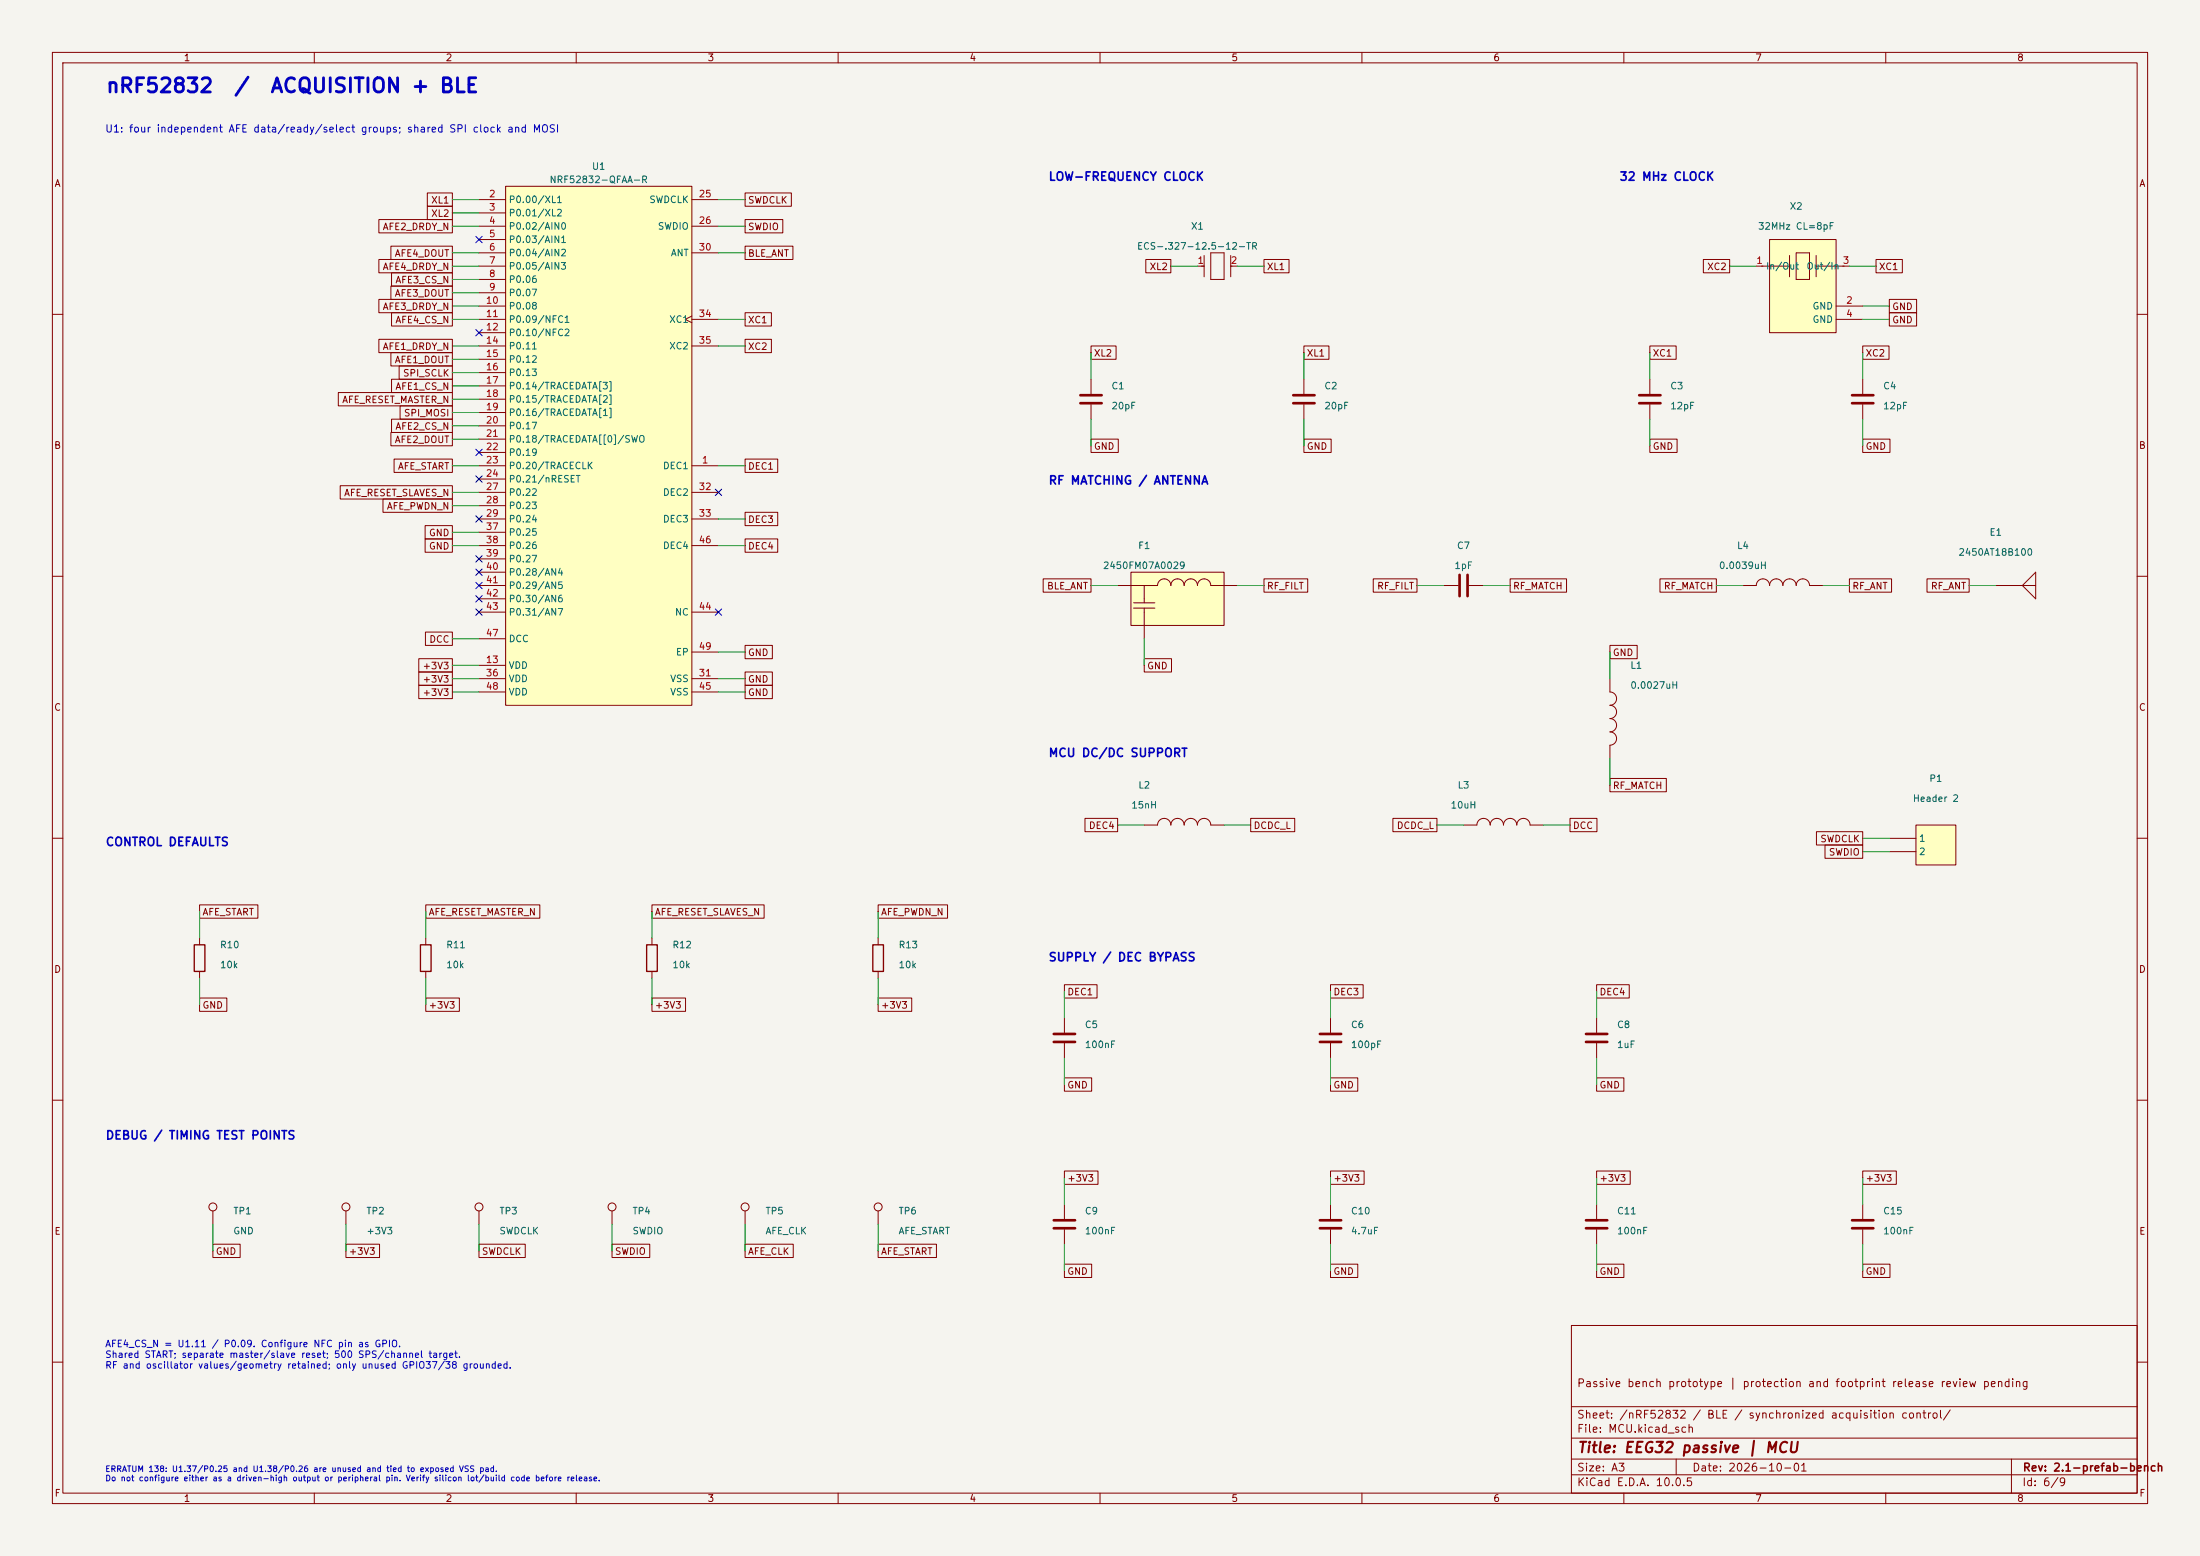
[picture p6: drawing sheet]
<svg xmlns="http://www.w3.org/2000/svg" width="420mm" height="297mm" viewBox="0 0 420 297" stroke-linecap="round" stroke-linejoin="round" font-family="sans-serif">
<path d="M0 0h420v297h-420z" fill="#f5f4ef" stroke="#f5f4ef" stroke-width=".19"/>
<g fill="none" stroke="#840000" stroke-width=".19">
<path d="M10 10h400v277h-400zM12 12h396v273h-396zM60 10v2M110 10v2M160 10v2M210 10v2M260 10v2M310 10v2M360 10v2M10 60h2M408 60h2M10 110h2"/>
<path d="M332.7 111.8h2.6a1.27 1.27 0 0 1 1.2-1.3 1.27 1.27 0 0 1 1.3 1.3 1.27 1.27 0 0 1 1.3-1.3 1.27 1.27 0 0 1 1.3 1.3 1.27 1.27 0 0 1 1.2-1.3 1.27 1.27 0 0 1 1.3 1.3 1.27 1.27 0 0 1 1.3-1.3 1.27 1.27 0 0 1 1.2 1.3h2.6M408 110h2M10 160h2M408 160h2M167.6 179.1v1.2M167.6 185.4v1.3M304.8 194.3v2.8M304.8 199.1v2.8M10 210h2M408 210h2M203.2 229.9v2.8M203.2 234.7v2.8"/>
<path d="M300 253h108v32h-108zM10 260h2M300 278.5h108M300 274.5h108M300 268.5h108M320 278.5v3M384 278.5v6.5M408 260h2M60 285v2M110 285v2M160 285v2M210 285v2"/>
<path d="M260 285v2M300 281.5h108M310 285v2M360 285v2"/>
</g>
<path d="M302.8 198.9h4M302.8 197.4h4M201.2 232.9h4M201.2 234.4h4" fill="none" stroke="#840000" stroke-width=".51"/>
<path d="M166.6 180.3h2.1v5.1h-2.1z" fill="none" stroke="#840000" stroke-width=".25"/>
<path d="M337.8 45.7h12.7v17.8h-12.7z" fill="#ffffc2"/>
<g fill="none" stroke="#840000" stroke-width=".19">
<path d="M228.6 50.8h1.3M229.9 48.8v4M231.1 48.3h2.6v5h-2.6zM234.9 50.8h1.3M234.9 48.8v4M335.3 50.8h6.3M341.6 48.8v4M342.9 48.3h2.5v5h-2.5zM346.7 50.8h6.4M346.7 48.8v4M350.5 58.4h5.1M208.3 72.4v2.8"/>
<path d="M208.3 77.2v2.8M350.5 61h5.1M307.3 129.5v2.6a1.27 1.27 0 0 1 1.3 1.3 1.27 1.27 0 0 1-1.3 1.2 1.27 1.27 0 0 1 1.3 1.3 1.27 1.27 0 0 1-1.3 1.3 1.27 1.27 0 0 1 1.3 1.2 1.27 1.27 0 0 1-1.3 1.3 1.27 1.27 0 0 1 1.3 1.3 1.27 1.27 0 0 1-1.3 1.2v2.6M279.4 157.5h2.5a1.27 1.27 0 0 1 1.3-1.3 1.27 1.27 0 0 1 1.3 1.3 1.27 1.27 0 0 1 1.2-1.3 1.27 1.27 0 0 1 1.3 1.3 1.27 1.27 0 0 1 1.3-1.3 1.27 1.27 0 0 1 1.3 1.3 1.27 1.27 0 0 1 1.2-1.3 1.27 1.27 0 0 1 1.3 1.3h2.5M81.3 179.1v1.2M81.3 185.4v1.3M203.2 194.3v2.8M203.2 199.1v2.8M66 231.1v2.6M91.4 231.1v2.6M142.2 231.1v2.6M167.6 231.1v2.6"/>
<path d="M254 229.9v2.8M254 234.7v2.8M355.6 229.9v2.8M355.6 234.7v2.8"/>
<circle cx="66" cy="230.4" r=".76"/>
<circle cx="91.4" cy="230.4" r=".76"/>
<circle cx="142.2" cy="230.4" r=".76"/>
<circle cx="167.6" cy="230.4" r=".76"/>
</g>
<path d="M337.8 45.7h12.7v17.8h-12.7z" fill="none" stroke="#800000" stroke-width=".19"/>
<path d="M206.2 77h4.1M206.2 75.4h4.1M201.2 197.4h4M201.2 198.9h4M252 232.9h4M252 234.4h4M353.6 232.9h4M353.6 234.4h4" fill="none" stroke="#840000" stroke-width=".51"/>
<path d="M80.3 180.3h2v5.1h-2z" fill="none" stroke="#840000" stroke-width=".25"/>
<path d="M215.9 109.2h17.8v10.2h-17.8z" fill="#ffffc2"/>
<path d="M355.6 72.4v2.8M355.6 77.2v2.8M213.4 111.8h7.6h-2.6v3.3M216.4 116.1h4.1M216.4 115.1h4.1M218.4 116.1v5.8M221 111.8a1.27 1.27 0 0 1 1.2-1.3 1.27 1.27 0 0 1 1.3 1.3 1.27 1.27 0 0 1 1.3-1.3 1.27 1.27 0 0 1 1.3 1.3 1.27 1.27 0 0 1 1.2-1.3 1.27 1.27 0 0 1 1.3 1.3 1.27 1.27 0 0 1 1.3-1.3 1.27 1.27 0 0 1 1.2 1.3h5.1M381 111.8h7.6M388.6 109.2v5.1l-2.5-2.5zM124.5 179.1v1.2M124.5 185.4v1.3" fill="none" stroke="#840000" stroke-width=".19"/>
<path d="M215.9 109.2h17.8v10.2h-17.8z" fill="none" stroke="#800000" stroke-width=".19"/>
<path d="M353.6 77h4M353.6 75.4h4" fill="none" stroke="#840000" stroke-width=".51"/>
<path d="M123.4 180.3h2.1v5.1h-2.1z" fill="none" stroke="#840000" stroke-width=".25"/>
<path d="M365.8 157.5h7.6v7.6h-7.6z" fill="#ffffc2"/>
<path d="M365.8 157.5h7.6v7.6h-7.6z" fill="none" stroke="#800000" stroke-width=".19"/>
<g fill="none" stroke="#840000" stroke-width=".19">
<path d="M248.9 72.4v2.8M248.9 77.2v2.8M315 72.4v2.8M315 77.2v2.8M275.6 111.8h2.8M280.4 111.8h2.8M360.7 160h5.1M360.7 162.6h5.1M40.6 231.1v2.6M116.8 231.1v2.6M304.8 229.9v2.8M304.8 234.7v2.8"/>
<circle cx="40.6" cy="230.4" r=".76"/>
<circle cx="116.8" cy="230.4" r=".76"/>
</g>
<path d="M246.9 77h4.1M246.9 75.4h4.1M312.9 77h4.1M312.9 75.4h4.1M278.6 109.7v4.1M280.2 109.7v4.1M302.8 232.9h4M302.8 234.4h4" fill="none" stroke="#840000" stroke-width=".51"/>
<path d="M96.5 35.6h35.6v99h-35.6z" fill="#ffffc2"/>
<path d="M96.5 35.6h35.6v99h-35.6z" fill="none" stroke="#800000" stroke-width=".19"/>
<g fill="none" stroke="#840000" stroke-width=".19">
<path d="M81.6 36.8h4.8v2.6h-4.8zM81.6 39.4h4.8v2.5h-4.8zM91.4 38.1h5.1M132.1 38.1h5.1M142.2 36.8h8.9v2.6h-8.9zM72.3 49.5h14.1v2.6h-14.1zM72.3 57.1h14.1v2.6h-14.1zM72.3 41.9h14.1v2.6h-14.1zM74.6 47h11.8v2.5h-11.8zM74.6 54.6h11.8v2.6h-11.8zM74.7 52.1h11.7v2.5h-11.7zM74.7 59.7h11.7v2.5h-11.7z"/>
<path d="M91.4 40.6h5.1M91.4 43.2h5.1M91.4 45.7h5.1M91.4 48.3h5.1M91.4 50.8h5.1M91.4 53.3h5.1M91.4 55.9h5.1M91.4 58.4h5.1M132.1 43.2h5.1M132.1 48.3h5.1M142.2 41.9h7.2v2.6h-7.2zM142.2 59.7h5.1v2.5h-5.1z"/>
<path d="M142.2 47h9.2v2.5h-9.2zM218.7 49.5h4.8v2.6h-4.8zM241.3 49.5h4.8v2.6h-4.8zM325.2 49.5h5v2.6h-5zM358.1 49.5h5.1v2.6h-5.1zM360.7 59.7h5.2v2.5h-5.2zM360.7 57.1h5.2v2.6h-5.2zM64.6 74.9h21.8v2.6h-21.8zM72.3 64.8h14.1v2.5h-14.1zM74.6 67.3h11.8v2.6h-11.8zM74.7 72.4h11.7v2.5h-11.7zM76.2 69.8h10.2v2.6h-10.2z"/>
<path d="M76.4 77.5h10v2.5h-10zM91.4 61h5.1M91.4 63.5h5.1M91.4 66h5.1M91.4 68.6h5.1M91.4 71.1h5.1M91.4 73.7h5.1M91.4 76.2h5.1M91.4 78.7h5.1M132.1 60.3l-1.3 .7 1.3 .6M132.1 61h5.1M132.1 66h5.1"/>
<path d="M142.2 64.8h5.1v2.5h-5.1zM208.3 66h4.8v2.6h-4.8zM248.9 66h4.8v2.6h-4.8zM315 66h5v2.6h-5zM355.6 66h5v2.6h-5zM64.9 92.7h21.5v2.6h-21.5zM73.1 95.2h13.3v2.6h-13.3zM74.6 82.5h11.8v2.6h-11.8zM74.7 80h11.7v2.6h-11.7zM75.2 87.6h11.2v2.6h-11.2zM91.4 88.9h5.1M91.4 81.3h5.1"/>
<path d="M91.4 83.8h5.1M91.4 86.4h5.1M91.4 91.4h5.1M91.4 94h5.1M91.4 96.5h5.1M91.4 99.1h5.1M132.1 88.9h5.1M132.1 94h5.1M132.1 99.1h5.1M142.2 87.6h6.3v2.6h-6.3zM142.2 97.8h6.3v2.5h-6.3zM208.3 83.8h5.2v2.6h-5.2z"/>
<path d="M248.9 83.8h5.2v2.6h-5.2zM315 83.8h5.2v2.6h-5.2zM355.6 83.8h5.2v2.6h-5.2zM81.2 100.3h5.2v2.6h-5.2zM81.2 102.9h5.2v2.5h-5.2zM91.4 101.6h5.1M91.4 104.1h5.1M91.4 106.7h5.1M91.4 109.2h5.1M91.4 111.8h5.1M91.4 114.3h5.1M91.4 116.8h5.1"/>
<path d="M132.1 104.1h5.1M132.1 116.8h5.1M142.2 102.9h6.3v2.5h-6.3zM199.1 110.5h9.2v2.5h-9.2zM241.3 110.5h8.3v2.5h-8.3zM262.2 110.5h8.3v2.5h-8.3zM288.3 110.5h10.8v2.5h-10.8zM316.9 110.5h10.8v2.5h-10.8zM353.1 110.5h8v2.5h-8zM367.9 110.5h8v2.5h-8zM79.9 125.7h6.5v2.6h-6.5zM79.9 128.3h6.5v2.5h-6.5z"/>
<path d="M79.9 130.8h6.5v2.6h-6.5zM81.2 120.6h5.2v2.6h-5.2zM91.4 127h5.1M91.4 129.5h5.1M91.4 132.1h5.1M91.4 121.9h5.1M132.1 129.5h5.1M132.1 132.1h5.1M132.1 124.5h5.1M142.2 123.2h5.2v2.5h-5.2zM142.2 128.3h5.2v2.5h-5.2zM142.2 130.8h5.2v2.6h-5.2z"/>
<path d="M218.4 125.7h5.2v2.6h-5.2zM307.3 123.2h5.2v2.5h-5.2zM207.1 156.2h6.3v2.6h-6.3zM218.4 157.5h2.6a1.27 1.27 0 0 1 1.2-1.3 1.27 1.27 0 0 1 1.3 1.3 1.27 1.27 0 0 1 1.3-1.3 1.27 1.27 0 0 1 1.3 1.3 1.27 1.27 0 0 1 1.2-1.3 1.27 1.27 0 0 1 1.3 1.3 1.27 1.27 0 0 1 1.3-1.3 1.27 1.27 0 0 1 1.2 1.3h2.6M238.8 156.2h8.4v2.6h-8.4zM265.9 156.2h8.4v2.6h-8.4zM299.7 156.2h5.2v2.6h-5.2zM307.3 148.6h10.8v2.5h-10.8zM346.8 158.7h8.8v2.6h-8.8zM38.1 172.7h11.1v2.6h-11.1zM38.1 179.1v1.2M81.3 172.7h21.8v2.6h-21.8z"/>
<path d="M124.5 172.7h21.4v2.6h-21.4zM167.6 172.7h13.3v2.6h-13.3zM348.4 161.3h7.2v2.5h-7.2zM38.1 190.5h5.2v2.5h-5.2zM38.1 185.4v1.3M81.3 190.5h6.4v2.5h-6.4zM124.5 190.5h6.4v2.5h-6.4zM167.6 190.5h6.5v2.5h-6.5zM203.2 188h6.2v2.5h-6.2zM254 188h6.2v2.5h-6.2zM254 194.3v2.8M254 199.1v2.8"/>
<path d="M304.8 188h6.2v2.5h-6.2zM203.2 205.7h5.2v2.6h-5.2zM254 205.7h5.2v2.6h-5.2zM304.8 205.7h5.2v2.6h-5.2zM40.6 237.5h5.2v2.5h-5.2zM66 237.5h6.5v2.5h-6.5zM91.4 237.5h8.9v2.5h-8.9zM116.8 237.5h7.2v2.5h-7.2zM142.2 237.5h9.2v2.5h-9.2zM167.6 237.5h11.2v2.5h-11.2zM203.2 223.5h6.4v2.6h-6.4zM254 223.5h6.4v2.6h-6.4z"/>
<path d="M304.8 223.5h6.4v2.6h-6.4zM355.6 223.5h6.4v2.6h-6.4zM203.2 241.3h5.2v2.5h-5.2zM254 241.3h5.2v2.5h-5.2zM304.8 241.3h5.2v2.5h-5.2zM355.6 241.3h5.2v2.5h-5.2z"/>
</g>
<path d="M37.1 180.3h2v5.1h-2z" fill="none" stroke="#840000" stroke-width=".25"/>
<path d="M252 197.4h4M252 198.9h4" fill="none" stroke="#840000" stroke-width=".51"/>
<g fill="none" stroke="#009600" stroke-width=".19">
<path d="M86.4 38.1h5M137.2 38.1h5M86.4 50.8h5M86.4 58.4h5M86.4 43.2h5M86.4 48.3h5M86.4 53.3h5M86.4 55.9h5M86.4 40.6h5M137.2 43.2h5M137.2 48.3h5M223.5 50.8h5.1"/>
<path d="M236.2 50.8h5.1M330.2 50.8h5.1M353.1 50.8h5M355.6 58.4h5.1M86.4 76.2h5M86.4 61h5M86.4 78.7h5M86.4 66h5M86.4 68.6h5M86.4 71.1h5M86.4 73.7h5M137.2 61h5"/>
<path d="M137.2 66h5M208.3 67.3v5.1M248.9 67.3v5.1M315 67.3v5.1M355.6 67.3v5.1M355.6 61h5.1M86.4 88.9h5M86.4 81.3h5M86.4 83.8h5M86.4 94h5M86.4 96.5h5M137.2 88.9h5"/>
<path d="M137.2 99.1h5M208.3 80v5.1M248.9 80v5.1M315 80v5.1M355.6 80v5.1M86.4 104.1h5M86.4 101.6h5M137.2 104.1h5M208.3 111.8h5.1M236.2 111.8h5.1M270.5 111.8h5.1M283.2 111.8h5.1"/>
<path d="M327.7 111.8h5M348 111.8h5.1M375.9 111.8h5.1M86.4 132.1h5M86.4 127h5M86.4 129.5h5M86.4 121.9h5M137.2 132.1h5M137.2 124.5h5M137.2 129.5h5M218.4 121.9v5.1M307.3 124.5v5"/>
<path d="M213.4 157.5h5M233.7 157.5h5.1M274.3 157.5h5.1M294.6 157.5h5.1M307.3 144.8v5.1M38.1 174v5.1M81.3 174v5.1M124.5 174v5.1M167.6 174v5.1M355.6 162.6h5.1M355.6 160h5.1M38.1 186.7v5.1"/>
<path d="M81.3 186.7v5.1M124.5 186.7v5.1M167.6 186.7v5.1M203.2 189.2v5.1M254 189.2v5.1M304.8 189.2v5.1M203.2 201.9v5.1M254 201.9v5.1M304.8 201.9v5.1M40.6 233.7v5.1M66 233.7v5.1M91.4 233.7v5.1"/>
<path d="M116.8 233.7v5.1M142.2 233.7v5.1M167.6 233.7v5.1M203.2 224.8v5.1M203.2 237.5v5.1M254 224.8v5.1M254 237.5v5.1M304.8 224.8v5.1M304.8 237.5v5.1M355.6 224.8v5.1M355.6 237.5v5.1"/>
</g>
<g fill="none" stroke="#000084" stroke-width=".19">
<path d="M90.8 45.1l1.2 1.2M92 45.1l-1.2 1.2M90.8 62.9l1.2 1.2M92 62.9l-1.2 1.2M90.8 85.8l1.2 1.2M90.8 90.8l1.2 1.2M90.8 98.5l1.2 1.2M92 85.8l-1.2 1.2M92 90.8l-1.2 1.2M92 98.5l-1.2 1.2M136.6 93.4l1.2 1.2M137.8 93.4l-1.2 1.2"/>
<path d="M90.8 106.1l1.2 1.2M90.8 108.6l1.2 1.2M90.8 111.2l1.2 1.2M90.8 113.7l1.2 1.2M90.8 116.2l1.2 1.2M92 106.1l-1.2 1.2M92 108.6l-1.2 1.2M92 111.2l-1.2 1.2M92 113.7l-1.2 1.2M92 116.2l-1.2 1.2M136.6 116.2l1.2 1.2M137.8 116.2l-1.2 1.2"/>
</g>
<g font-size="2.7" fill="#0000c2">
<text x="20.1" y="18.4">nRF52832</text>
<text x="44.5" y="18.4">/</text>
<text x="51.5" y="18.4">ACQUISITION + BLE</text>
</g>
<text font-size="2" fill="#840000" x="301" y="277.8">Title: EEG32 passive | MCU</text>
<g font-size="1.6" fill="#0000c2">
<text x="200.1" y="34.9">LOW-FREQUENCY CLOCK</text>
<text x="309.1" y="34.9">32 MHz CLOCK</text>
<text x="200.1" y="92.9">RF MATCHING / ANTENNA</text>
<text x="200.1" y="144.9">MCU DC/DC SUPPORT</text>
<text x="20.1" y="161.9">CONTROL DEFAULTS</text>
<text x="200.1" y="183.9">SUPPLY / DEC BYPASS</text>
<text x="20.1" y="217.9">DEBUG / TIMING TEST POINTS</text>
</g>
<g font-size="1.5" fill="#840000">
<text x="300.9" y="265.1">Passive bench prototype | protection and footprint release review pending</text>
<text x="300.9" y="273.8">File: MCU.kicad_sch</text>
<text x="300.9" y="271.1">Sheet: /nRF52832 / BLE / synchronized acquisition control/</text>
<text x="300.9" y="281.2">Size: A3</text>
<text x="322.9" y="281.2">Date: 2026-10-01</text>
<text x="386" y="281.2">Rev: 2.1-prefab-bench</text>
<text x="300.9" y="284">KiCad E.D.A. 10.0.5</text>
<text x="385.9" y="284">Id: 6/9</text>
</g>
<text font-size="1.4" fill="#0000c2" x="20" y="25.6">U1: four independent AFE data/ready/select groups; shared SPI clock and MOSI</text>
<g font-size="1.3" fill="#840000">
<text x="35" y="12">1</text>
<text x="85" y="12">2</text>
<text x="135" y="12">3</text>
<text x="185" y="12">4</text>
<text x="235" y="12">5</text>
<text x="285" y="12">6</text>
<text x="335" y="12">7</text>
<text x="385" y="12">8</text>
<text x="10.3" y="36">A</text>
<text x="408.3" y="36">A</text>
<text x="82.2" y="39.2">XL1</text>
<text x="82.2" y="41.7">XL2</text>
<text x="142.7" y="39.2">SWDCLK</text>
<text x="73" y="44.2">AFE2_DRDY_N</text>
<text x="142.7" y="44.2">SWDIO</text>
<text x="73" y="51.9">AFE4_DRDY_N</text>
<text x="75.3" y="49.3">AFE4_DOUT</text>
<text x="142.7" y="49.3">BLE_ANT</text>
<text x="219.4" y="51.9">XL2</text>
<text x="241.7" y="51.9">XL1</text>
<text x="325.8" y="51.9">XC2</text>
<text x="358.6" y="51.9">XC1</text>
<text x="73" y="59.5">AFE3_DRDY_N</text>
<text x="75.3" y="56.9">AFE3_DOUT</text>
<text x="75.4" y="54.4">AFE3_CS_N</text>
<text x="361.1" y="59.5">GND</text>
<text x="75.4" y="62">AFE4_CS_N</text>
<text x="142.7" y="62">XC1</text>
<text x="361.1" y="62">GND</text>
<text x="73" y="67.1">AFE1_DRDY_N</text>
<text x="75.3" y="69.6">AFE1_DOUT</text>
<text x="142.7" y="67.1">XC2</text>
<text x="208.7" y="68.4">XL2</text>
<text x="249.4" y="68.4">XL1</text>
<text x="315.4" y="68.4">XC1</text>
<text x="356" y="68.4">XC2</text>
<text x="65.2" y="77.3">AFE_RESET_MASTER_N</text>
<text x="75.4" y="74.7">AFE1_CS_N</text>
<text x="76.8" y="72.2">SPI_SCLK</text>
<text x="75.4" y="82.3">AFE2_CS_N</text>
<text x="77" y="79.8">SPI_MOSI</text>
<text x="10.2" y="86">B</text>
<text x="75.3" y="84.9">AFE2_DOUT</text>
<text x="75.9" y="90">AFE_START</text>
<text x="142.7" y="90">DEC1</text>
<text x="208.7" y="86.1">GND</text>
<text x="249.4" y="86.1">GND</text>
<text x="315.4" y="86.1">GND</text>
<text x="356" y="86.1">GND</text>
<text x="408.2" y="86">B</text>
<text x="65.6" y="95">AFE_RESET_SLAVES_N</text>
<text x="73.7" y="97.6">AFE_PWDN_N</text>
<text x="142.7" y="100.1">DEC3</text>
<text x="81.8" y="102.7">GND</text>
<text x="81.8" y="105.2">GND</text>
<text x="142.7" y="105.2">DEC4</text>
<text x="199.8" y="112.8">BLE_ANT</text>
<text x="241.7" y="112.8">RF_FILT</text>
<text x="262.8" y="112.8">RF_FILT</text>
<text x="288.7" y="112.8">RF_MATCH</text>
<text x="317.5" y="112.8">RF_MATCH</text>
<text x="353.5" y="112.8">RF_ANT</text>
<text x="368.5" y="112.8">RF_ANT</text>
<text x="81.8" y="123">DCC</text>
<text x="142.7" y="125.5">GND</text>
<text x="307.8" y="125.5">GND</text>
<text x="80.6" y="128.1">+3V3</text>
<text x="80.6" y="130.6">+3V3</text>
<text x="142.7" y="130.6">GND</text>
<text x="218.9" y="128.1">GND</text>
<text x="10.2" y="136">C</text>
<text x="80.6" y="133.1">+3V3</text>
<text x="142.7" y="133.1">GND</text>
<text x="408.2" y="136">C</text>
<text x="307.8" y="150.9">RF_MATCH</text>
<text x="207.8" y="158.5">DEC4</text>
<text x="239.2" y="158.5">DCDC_L</text>
<text x="266.5" y="158.5">DCDC_L</text>
<text x="300.2" y="158.5">DCC</text>
<text x="347.4" y="161.1">SWDCLK</text>
<text x="349" y="163.6">SWDIO</text>
<text x="38.5" y="175">AFE_START</text>
<text x="81.7" y="175">AFE_RESET_MASTER_N</text>
<text x="124.9" y="175">AFE_RESET_SLAVES_N</text>
<text x="168.1" y="175">AFE_PWDN_N</text>
<text x="10.2" y="186">D</text>
<text x="408.2" y="186">D</text>
<text x="203.6" y="190.3">DEC1</text>
<text x="254.4" y="190.3">DEC3</text>
<text x="305.2" y="190.3">DEC4</text>
<text x="38.5" y="192.8">GND</text>
<text x="81.7" y="192.8">+3V3</text>
<text x="124.9" y="192.8">+3V3</text>
<text x="168.1" y="192.8">+3V3</text>
<text x="203.6" y="208.1">GND</text>
<text x="254.4" y="208.1">GND</text>
<text x="305.2" y="208.1">GND</text>
<text x="203.6" y="225.8">+3V3</text>
<text x="254.4" y="225.8">+3V3</text>
<text x="305.2" y="225.8">+3V3</text>
<text x="356" y="225.8">+3V3</text>
<text x="10.3" y="236">E</text>
<text x="41.1" y="239.8">GND</text>
<text x="66.5" y="239.8">+3V3</text>
<text x="91.9" y="239.8">SWDCLK</text>
<text x="117.3" y="239.8">SWDIO</text>
<text x="142.7" y="239.8">AFE_CLK</text>
<text x="168.1" y="239.8">AFE_START</text>
<text x="408.3" y="236">E</text>
<text x="203.6" y="243.6">GND</text>
<text x="254.4" y="243.6">GND</text>
<text x="305.2" y="243.6">GND</text>
<text x="356" y="243.6">GND</text>
<text x="10.3" y="286">F</text>
<text x="35" y="287">1</text>
<text x="85" y="287">2</text>
<text x="135" y="287">3</text>
<text x="185" y="287">4</text>
<text x="235" y="287">5</text>
<text x="285" y="287">6</text>
<text x="335" y="287">7</text>
<text x="385" y="287">8</text>
<text x="408.3" y="286">F</text>
</g>
<g font-size="1.3" fill="#006464">
<text x="104.8" y="35.3">NRF52832-QFAA-R</text>
<text x="112.9" y="32.7">U1</text>
<text x="97" y="39.1">P0.00/XL1</text>
<text x="97" y="41.6">P0.01/XL2</text>
<text x="123.8" y="39.1">SWDCLK</text>
<text x="341.6" y="40.3">X2</text>
<text x="97" y="44.1">P0.02/AIN0</text>
<text x="97" y="46.7">P0.03/AIN1</text>
<text x="125.5" y="44.1">SWDIO</text>
<text x="217" y="48">ECS-.327-12.5-12-TR</text>
<text x="227.3" y="44.1">X1</text>
<text x="335.5" y="44.1">32MHz CL=8pF</text>
<text x="97" y="49.2">P0.04/AIN2</text>
<text x="97" y="51.8">P0.05/AIN3</text>
<text x="128" y="49.2">ANT</text>
<text x="337" y="51.8">In/Out</text>
<text x="344.8" y="51.8">Out/In</text>
<text x="97" y="54.3">P0.06</text>
<text x="97" y="56.8">P0.07</text>
<text x="97" y="59.4">P0.08</text>
<text x="345.9" y="59.4">GND</text>
<text x="97" y="61.9">P0.09/NFC1</text>
<text x="97" y="64.5">P0.10/NFC2</text>
<text x="127.7" y="61.9">XC1</text>
<text x="345.9" y="61.9">GND</text>
<text x="97" y="67">P0.11</text>
<text x="97" y="69.5">P0.12</text>
<text x="127.7" y="67">XC2</text>
<text x="97" y="72.1">P0.13</text>
<text x="97" y="74.6">P0.14/TRACEDATA[3]</text>
<text x="97" y="77.2">P0.15/TRACEDATA[2]</text>
<text x="212.1" y="74.6">C1</text>
<text x="252.7" y="74.6">C2</text>
<text x="318.8" y="74.6">C3</text>
<text x="359.4" y="74.6">C4</text>
<text x="97" y="79.7">P0.16/TRACEDATA[1]</text>
<text x="97" y="82.2">P0.17</text>
<text x="212.1" y="78.4">20pF</text>
<text x="252.7" y="78.4">20pF</text>
<text x="318.8" y="78.4">12pF</text>
<text x="359.4" y="78.4">12pF</text>
<text x="97" y="84.8">P0.18/TRACEDATA[[0]/SWO</text>
<text x="97" y="87.3">P0.19</text>
<text x="97" y="89.9">P0.20/TRACECLK</text>
<text x="126.4" y="89.9">DEC1</text>
<text x="97" y="92.4">P0.21/nRESET</text>
<text x="97" y="94.9">P0.22</text>
<text x="126.4" y="94.9">DEC2</text>
<text x="97" y="97.5">P0.23</text>
<text x="97" y="100">P0.24</text>
<text x="126.4" y="100">DEC3</text>
<text x="97" y="102.6">P0.25</text>
<text x="97" y="105.1">P0.26</text>
<text x="97" y="107.6">P0.27</text>
<text x="126.4" y="105.1">DEC4</text>
<text x="217.2" y="105.1">F1</text>
<text x="278" y="105.1">C7</text>
<text x="331.5" y="105.1">L4</text>
<text x="373.8" y="106.4">2450AT18B100</text>
<text x="379.7" y="102.6">E1</text>
<text x="97" y="110.2">P0.28/AN4</text>
<text x="97" y="112.7">P0.29/AN5</text>
<text x="210.5" y="108.9">2450FM07A0029</text>
<text x="277.5" y="108.9">1pF</text>
<text x="328" y="108.9">0.0039uH</text>
<text x="97" y="115.3">P0.30/AN6</text>
<text x="97" y="117.8">P0.31/AN7</text>
<text x="128.7" y="117.8">NC</text>
<text x="97" y="122.9">DCC</text>
<text x="128.9" y="125.4">EP</text>
<text x="97" y="128">VDD</text>
<text x="97" y="130.5">VDD</text>
<text x="127.8" y="130.5">VSS</text>
<text x="311.1" y="128">L1</text>
<text x="311.1" y="131.8">0.0027uH</text>
<text x="97" y="133">VDD</text>
<text x="127.8" y="133">VSS</text>
<text x="368.2" y="149.6">P1</text>
<text x="215.9" y="154.6">15nH</text>
<text x="217.2" y="150.8">L2</text>
<text x="276.8" y="154.6">10uH</text>
<text x="278.2" y="150.8">L3</text>
<text x="365.1" y="153.4">Header 2</text>
<text x="366.2" y="161">1</text>
<text x="366.2" y="163.5">2</text>
<text x="41.9" y="181.3">R10</text>
<text x="41.9" y="185.1">10k</text>
<text x="85.1" y="181.3">R11</text>
<text x="85.1" y="185.1">10k</text>
<text x="128.3" y="181.3">R12</text>
<text x="128.3" y="185.1">10k</text>
<text x="171.4" y="181.3">R13</text>
<text x="171.4" y="185.1">10k</text>
<text x="207" y="196.5">C5</text>
<text x="257.8" y="196.5">C6</text>
<text x="308.6" y="196.5">C8</text>
<text x="207" y="200.4">100nF</text>
<text x="257.8" y="200.4">100pF</text>
<text x="308.6" y="200.4">1uF</text>
<text x="44.4" y="232.1">TP1</text>
<text x="69.8" y="232.1">TP2</text>
<text x="95.2" y="232.1">TP3</text>
<text x="120.6" y="232.1">TP4</text>
<text x="146" y="232.1">TP5</text>
<text x="171.4" y="232.1">TP6</text>
<text x="207" y="232.1">C9</text>
<text x="257.8" y="232.1">C10</text>
<text x="308.6" y="232.1">C11</text>
<text x="359.4" y="232.1">C15</text>
<text x="44.4" y="235.9">GND</text>
<text x="69.8" y="235.9">+3V3</text>
<text x="95.2" y="235.9">SWDCLK</text>
<text x="120.6" y="235.9">SWDIO</text>
<text x="146" y="235.9">AFE_CLK</text>
<text x="171.4" y="235.9">AFE_START</text>
<text x="207" y="235.9">100nF</text>
<text x="257.8" y="235.9">4.7uF</text>
<text x="308.6" y="235.9">100nF</text>
<text x="359.4" y="235.9">100nF</text>
</g>
<g font-size="1.3" fill="#a90000">
<text x="93.2" y="38">2</text>
<text x="93.2" y="40.5">3</text>
<text x="133.3" y="38">25</text>
<text x="93.2" y="43">4</text>
<text x="93.2" y="45.6">5</text>
<text x="133.3" y="43">26</text>
<text x="93.2" y="48.1">6</text>
<text x="93.2" y="50.7">7</text>
<text x="93.2" y="53.2">8</text>
<text x="133.3" y="48.1">30</text>
<text x="228.5" y="50.7">1</text>
<text x="234.9" y="50.7">2</text>
<text x="335.2" y="50.7">1</text>
<text x="351.7" y="50.7">3</text>
<text x="92.6" y="58.3">10</text>
<text x="93.2" y="55.7">9</text>
<text x="352.3" y="58.3">2</text>
<text x="92.6" y="60.8">11</text>
<text x="92.6" y="63.4">12</text>
<text x="92.6" y="65.9">14</text>
<text x="133.3" y="60.8">34</text>
<text x="133.3" y="65.9">35</text>
<text x="352.3" y="60.8">4</text>
<text x="92.6" y="68.4">15</text>
<text x="92.6" y="71">16</text>
<text x="92.6" y="73.5">17</text>
<text x="92.6" y="76.1">18</text>
<text x="92.6" y="78.6">19</text>
<text x="92.6" y="81.1">20</text>
<text x="92.6" y="83.7">21</text>
<text x="92.6" y="86.2">22</text>
<text x="92.6" y="88.8">23</text>
<text x="133.9" y="88.8">1</text>
<text x="92.6" y="91.3">24</text>
<text x="92.6" y="93.8">27</text>
<text x="133.3" y="93.8">32</text>
<text x="92.6" y="96.4">28</text>
<text x="92.6" y="98.9">29</text>
<text x="92.6" y="101.5">37</text>
<text x="133.3" y="98.9">33</text>
<text x="92.6" y="104">38</text>
<text x="92.6" y="106.5">39</text>
<text x="133.3" y="104">46</text>
<text x="92.6" y="109.1">40</text>
<text x="92.6" y="111.6">41</text>
<text x="92.6" y="114.2">42</text>
<text x="92.6" y="116.7">43</text>
<text x="133.3" y="116.7">44</text>
<text x="92.6" y="121.8">47</text>
<text x="133.3" y="124.3">49</text>
<text x="92.6" y="126.9">13</text>
<text x="92.6" y="129.4">36</text>
<text x="92.6" y="131.9">48</text>
<text x="133.3" y="129.4">31</text>
<text x="133.3" y="131.9">45</text>
</g>
<g font-size="1.3" fill="#0000c2">
<text x="20" y="257.5">AFE4_CS_N = U1.11 / P0.09. Configure NFC pin as GPIO.</text>
<text x="20" y="259.5">Shared START; separate master/slave reset; 500 SPS/channel target.</text>
<text x="20" y="261.5">RF and oscillator values/geometry retained; only unused GPIO37/38 grounded.</text>
</g>
<g font-size="1.1" fill="#0000c2">
<text x="20" y="281.2">ERRATUM 138: U1.37/P0.25 and U1.38/P0.26 are unused and tied to exposed VSS pad.</text>
<text x="20" y="283">Do not configure either as a driven-high output or peripheral pin. Verify silicon lot/build code before release.</text>
</g>
</svg>
